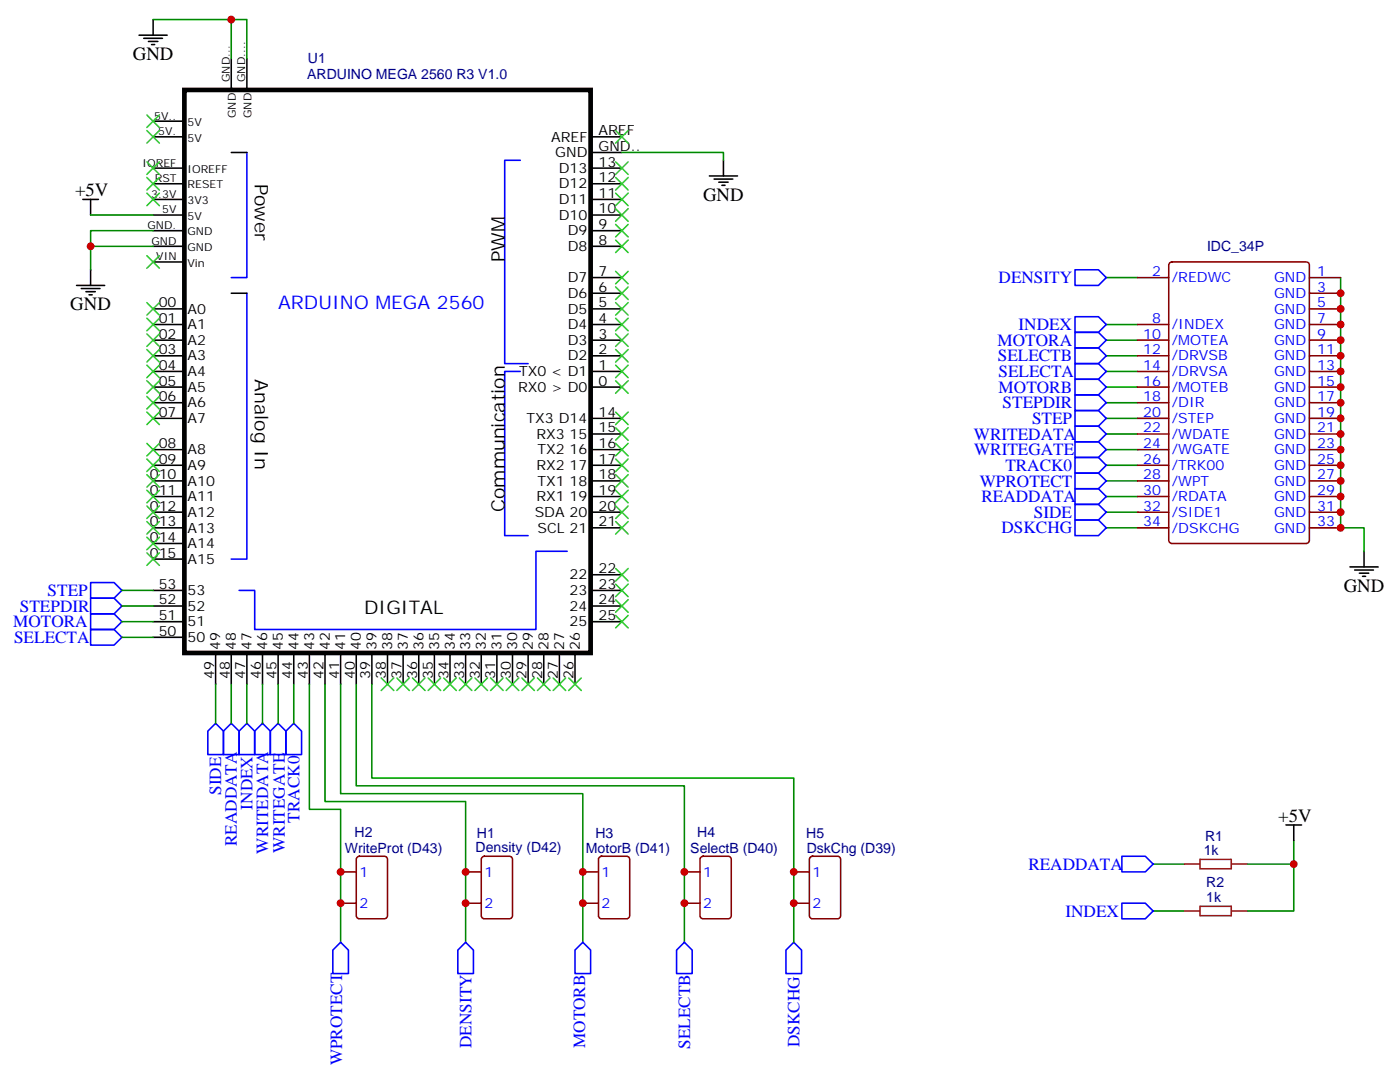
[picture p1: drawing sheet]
<svg xmlns="http://www.w3.org/2000/svg" width="316mm" height="244mm" viewBox="0 0 316 244" stroke-linecap="round" stroke-linejoin="round" font-family="sans-serif">
<g fill="none" stroke="#000" stroke-width=".35">
<path d="M31.4 7.9h6.3M32.5 8.6h4.2M33.5 9.3h2.1M34.2 10.1h.7M34.6 4.4v3.5M52.2 13.2v7.1M55.7 13.2v7.1M34.6 37.9h7M34.6 30.9h7M34.6 27.3h7M52.2 34.4h3.5M133.3 37.9h7.1"/>
<path d="M133.3 30.9h7.1M133.3 34.4h7.1M160.2 39.7h6.3M163.3 36.2v3.5M18.7 45h3.5M20.5 45v3.5M34.6 55.6h7M34.6 52h7M34.6 48.5h7M34.6 45h7M34.6 41.5h7M34.6 59.1h7"/>
<path d="M133.3 55.6h7.1M133.3 52h7.1M133.3 48.5h7.1M133.3 45h7.1M133.3 41.5h7.1M161.2 40.4h4.3M162.3 41.1h2.1M163 41.8h.7M17.3 64.4h6.3M18.3 65.1h4.3M19.4 65.8h2.1M20.1 66.5h.7"/>
<path d="M20.5 60.9v3.5M34.6 69.7h7M34.6 73.2h7M34.6 76.7h7M52.2 66.1h3.5M133.3 69.7h7.1M133.3 73.2h7.1M133.3 76.7h7.1M133.3 62.6h7.1M133.3 66.1h7.1M34.6 80.3h7M34.6 83.8h7"/>
<path d="M34.6 87.3h7M34.6 90.8h7M34.6 94.4h7M133.3 80.3h7.1M133.3 83.8h7.1M133.3 87.3h7.1M133.3 94.4h7.1M133.3 97.9h7.1M34.6 101.4h7M34.6 105h7M34.6 108.5h7M34.6 112h7"/>
<path d="M34.6 115.5h7M34.6 119.1h7M133.3 101.4h7.1M133.3 105h7.1M133.3 108.5h7.1M133.3 112h7.1M133.3 115.5h7.1M133.3 119.1h7.1M34.6 122.6h7M34.6 126.1h7M34.6 136.7h7M34.6 133.2h7"/>
<path d="M133.3 136.7h7.1M133.3 133.2h7.1M133.3 129.6h7.1M304.8 127.9h6.3M305.9 128.6h4.2M306.9 129.3h2.1M307.6 130h.7M308 124.4v3.5M34.6 140.2h7M34.6 143.8h7M48.7 147.3v7M52.2 147.3v7"/>
<path d="M55.7 147.3v7M59.3 147.3v7M62.8 147.3v7M66.3 147.3v7M69.8 147.3v7M73.4 147.3v7M76.9 147.3v7M80.4 147.3v7M84 147.3v7M87.5 147.3v7M91 147.3v7M94.5 147.3v7"/>
<path d="M98.1 147.3v7M101.6 147.3v7M105.1 147.3v7M108.7 147.3v7M112.2 147.3v7M115.7 147.3v7M119.2 147.3v7M122.8 147.3v7M126.3 147.3v7M129.8 147.3v7M133.3 140.2h7.1M290.3 186.1h3.6"/>
<path d="M292.1 186.1v3.5"/>
</g>
<path d="M41.6 20.3h91.7v127h-91.7z" fill="none" stroke="#000" stroke-width="1.1"/>
<g fill="none" stroke="#00f" stroke-width=".35">
<path d="M55.7 34.4v28.2h-3.5M117.5 36.2h-3.6v45.8h5.3M55.7 66.1v60h-3.5M242.7 78.5h5.3l1.8 1.8-1.8 1.7h-5.3zM242.7 75h5.3l1.8 1.7-1.8 1.8h-5.3zM242.7 71.4h5.3l1.8 1.8-1.8 1.8h-5.3zM242.7 60.9h5.3l1.8 1.7-1.8 1.8h-5.3zM117.5 83.8h-3.6v37h5.3M242.7 99.7h5.3l1.8 1.7-1.8 1.8h-5.3zM242.7 96.1h5.3l1.8 1.8-1.8 1.8h-5.3zM242.7 92.6h5.3l1.8 1.8-1.8 1.7h-5.3zM242.7 89.1h5.3l1.8 1.7-1.8 1.8h-5.3z"/>
<path d="M242.7 85.5h5.3l1.8 1.8-1.8 1.8h-5.3zM242.7 82h5.3l1.8 1.8-1.8 1.7h-5.3zM242.7 117.3h5.3l1.8 1.8-1.8 1.7h-5.3zM242.7 113.8h5.3l1.8 1.7-1.8 1.8h-5.3zM242.7 110.2h5.3l1.8 1.8-1.8 1.8h-5.3zM242.7 106.7h5.3l1.8 1.8-1.8 1.7h-5.3zM242.7 103.2h5.3l1.8 1.8-1.8 1.7h-5.3zM20.5 131.4h5.3l1.7 1.8-1.7 1.7h-5.3zM20.5 134.9h5.3l1.7 1.8-1.7 1.8h-5.3zM20.5 138.5h5.3l1.7 1.7-1.7 1.8h-5.3zM128.1 124.4h-7.1v17.6h-63.5v-8.8h-3.5M20.5 142h5.3l1.7 1.8-1.7 1.7h-5.3z"/>
<path d="M46.9 164.9l1.8-1.7 1.7 1.7v5.3h-3.5zM52.2 163.2l1.8 1.7v5.3h-3.6v-5.3zM55.7 163.2l1.8 1.7v5.3h-3.5v-5.3zM59.3 163.2l1.7 1.7v5.3h-3.5v-5.3zM62.8 163.2l1.8 1.7v5.3h-3.6v-5.3zM66.3 163.2l1.8 1.7v5.3h-3.5v-5.3zM253.3 193.1h5.3l1.7 1.8-1.7 1.8h-5.3zM76.9 212.5l1.8 1.8v5.3h-3.6v-5.3zM103.4 214.3l1.7-1.8 1.8 1.8v5.3h-3.5zM129.8 214.3l1.8-1.8 1.7 1.8v5.3h-3.5zM152.8 214.3l1.7-1.8 1.8 1.8v5.3h-3.5zM177.4 214.3l1.8-1.8 1.8 1.8v5.3h-3.6z"/>
<path d="M253.3 203.7h5.3l1.7 1.8-1.7 1.8h-5.3z"/>
</g>
<g fill="none" stroke="#008700" stroke-width=".35">
<path d="M34.6 4.4h17.6v8.8M52.2 4.4h3.5v8.8M140.4 34.4h22.9v1.8M20.5 48.5h14.1M34.6 55.6h-14.1v5.3M34.6 52h-14.1v3.6M249.8 76.7h7M249.8 73.2h7M249.8 62.6h7M302.7 62.6v56.5h5.3v5.3M249.8 97.9h7M249.8 94.4h7"/>
<path d="M249.8 90.8h7M249.8 87.3h7M249.8 83.8h7M249.8 80.3h7M249.8 119.1h7M249.8 115.5h7M249.8 112h7M249.8 108.5h7M249.8 105h7M249.8 101.4h7M27.5 136.7h7.1M27.5 133.2h7.1"/>
<path d="M27.5 140.2h7.1M27.5 143.8h7.1M48.7 154.3v8.9M52.2 154.3v8.9M55.7 154.3v8.9M59.3 154.3v8.9M62.8 154.3v8.9M66.3 154.3v8.9M69.8 154.3v28.3h7.1v29.9M73.4 154.3v26.5h31.7v31.7M76.9 154.3v24.7h54.7v33.5M80.4 154.3v23h74.1v35.2"/>
<path d="M84 154.3v21.2h95.2v37M260.3 194.9h7.1M292.1 194.9v10.6h-10.6M292.1 189.6v5.3h-10.6M260.3 205.5h7.1"/>
</g>
<g fill="none" stroke="#870000" stroke-width=".35">
<path d="M264.1 59.3l.5-.2h30.3a.71 .71 0 0 1 .7 .7v62.1a.76 .76 0 0 1-.7 .7h-30.3a.76 .76 0 0 1-.7-.7v-62.1zM256.8 62.6h7.1M256.8 73.2h7.1M256.8 76.7h7.1M295.6 62.6h7.1M295.6 66.1h7.1M295.6 69.7h7.1M295.6 73.2h7.1M295.6 76.7h7.1M256.8 80.3h7.1M256.8 83.8h7.1M256.8 87.3h7.1"/>
<path d="M256.8 90.8h7.1M256.8 94.4h7.1M256.8 97.9h7.1M295.6 80.3h7.1M295.6 83.8h7.1M295.6 87.3h7.1M295.6 90.8h7.1M295.6 94.4h7.1M295.6 97.9h7.1M256.8 101.4h7.1M256.8 105h7.1M256.8 108.5h7.1"/>
<path d="M256.8 112h7.1M256.8 115.5h7.1M256.8 119.1h7.1M295.6 101.4h7.1M295.6 105h7.1M295.6 108.5h7.1M295.6 112h7.1M295.6 115.5h7.1M295.6 119.1h7.1M76.9 196.7h3.5M80.7 193.4l.4-.3h5.7a.71 .71 0 0 1 .7 .8v12.7a.76 .76 0 0 1-.7 .7h-5.7a.76 .76 0 0 1-.7-.7v-12.7zM105.1 196.7h3.6"/>
<path d="M108.9 193.4l.5-.3h5.6a.71 .71 0 0 1 .7 .8v12.7a.76 .76 0 0 1-.7 .7h-5.6a.76 .76 0 0 1-.7-.7v-12.7zM131.6 196.7h3.5M135.3 193.4l.5-.3h5.7a.71 .71 0 0 1 .7 .8v12.7a.76 .76 0 0 1-.7 .7h-5.7a.76 .76 0 0 1-.7-.7v-12.7zM154.5 196.7h3.5M158.3 193.4l.4-.3h5.7a.71 .71 0 0 1 .7 .8v12.7a.76 .76 0 0 1-.7 .7h-5.7a.76 .76 0 0 1-.7-.7v-12.7zM179.2 196.7h3.5M183 193.4l.4-.3h5.7a.71 .71 0 0 1 .7 .8v12.7a.76 .76 0 0 1-.7 .7h-5.7a.76 .76 0 0 1-.7-.7v-12.7zM76.9 203.7h3.5M105.1 203.7h3.6M131.6 203.7h3.5M154.5 203.7h3.5M179.2 203.7h3.5"/>
</g>
<path d="M267.4 194.9h3.5M270.9 193.9h7.1v2.1h-7.1zM278 194.9h3.5M267.4 205.5h3.5M270.9 204.4h7.1v2.2h-7.1zM278 205.5h3.5" fill="none" stroke="#8c2424" stroke-width=".35"/>
<g fill="none" stroke="#3c3" stroke-width=".35">
<path d="M33.2 36.5l2.8 2.8M33.2 29.5l2.8 2.8M33.2 25.9l2.8 2.9M36 36.5l-2.8 2.8M36 29.5l-2.8 2.8M36 25.9l-2.8 2.9M139 36.5l2.8 2.8M139 29.5l2.8 2.8M141.8 36.5l-2.8 2.8M141.8 29.5l-2.8 2.8M33.2 57.7l2.8 2.8M33.2 43.6l2.8 2.8"/>
<path d="M33.2 40l2.8 2.9M36 57.7l-2.8 2.8M36 43.6l-2.8 2.8M36 40l-2.8 2.9M139 40l2.8 2.9M139 43.6l2.8 2.8M139 47.1l2.8 2.8M139 50.6l2.8 2.8M139 54.2l2.8 2.8M141.8 40l-2.8 2.9M141.8 43.6l-2.8 2.8M141.8 47.1l-2.8 2.8"/>
<path d="M141.8 50.6l-2.8 2.8M141.8 54.2l-2.8 2.8M33.2 78.8l2.8 2.9M33.2 75.3l2.8 2.8M33.2 71.8l2.8 2.8M33.2 68.3l2.8 2.8M36 78.8l-2.8 2.9M36 75.3l-2.8 2.8M36 71.8l-2.8 2.8M36 68.3l-2.8 2.8M139 61.2l2.8 2.8M139 64.7l2.8 2.9"/>
<path d="M139 68.3l2.8 2.8M139 71.8l2.8 2.8M139 75.3l2.8 2.8M139 78.8l2.8 2.9M141.8 61.2l-2.8 2.8M141.8 64.7l-2.8 2.9M141.8 68.3l-2.8 2.8M141.8 71.8l-2.8 2.8M141.8 75.3l-2.8 2.8M141.8 78.8l-2.8 2.9M33.2 93l2.8 2.8M33.2 89.4l2.8 2.9"/>
<path d="M33.2 85.9l2.8 2.8M33.2 82.4l2.8 2.8M36 93l-2.8 2.8M36 89.4l-2.8 2.9M36 85.9l-2.8 2.8M36 82.4l-2.8 2.8M139 82.4l2.8 2.8M139 85.9l2.8 2.8M139 93l2.8 2.8M139 96.5l2.8 2.8M141.8 82.4l-2.8 2.8M141.8 85.9l-2.8 2.8"/>
<path d="M141.8 93l-2.8 2.8M141.8 96.5l-2.8 2.8M33.2 117.7l2.8 2.8M33.2 114.1l2.8 2.8M33.2 110.6l2.8 2.8M33.2 107.1l2.8 2.8M33.2 103.5l2.8 2.9M33.2 100l2.8 2.8M36 117.7l-2.8 2.8M36 114.1l-2.8 2.8M36 110.6l-2.8 2.8M36 107.1l-2.8 2.8"/>
<path d="M36 103.5l-2.8 2.9M36 100l-2.8 2.8M139 100l2.8 2.8M139 103.5l2.8 2.9M139 107.1l2.8 2.8M139 110.6l2.8 2.8M139 114.1l2.8 2.8M139 117.7l2.8 2.8M141.8 100l-2.8 2.8M141.8 103.5l-2.8 2.9M141.8 107.1l-2.8 2.8M141.8 110.6l-2.8 2.8"/>
<path d="M141.8 114.1l-2.8 2.8M141.8 117.7l-2.8 2.8M33.2 124.7l2.8 2.8M33.2 121.2l2.8 2.8M36 124.7l-2.8 2.8M36 121.2l-2.8 2.8M139 128.2l2.8 2.9M139 131.8l2.8 2.8M139 135.3l2.8 2.8M139 138.8l2.8 2.8M141.8 128.2l-2.8 2.9M141.8 131.8l-2.8 2.8"/>
<path d="M141.8 135.3l-2.8 2.8M141.8 138.8l-2.8 2.8M86.1 152.9l2.8 2.9M88.9 152.9l-2.8 2.9M89.6 152.9l2.8 2.9M92.4 152.9l-2.8 2.9M93.1 152.9l2.9 2.9M96 152.9l-2.9 2.9M96.7 152.9l2.8 2.9M99.5 152.9l-2.8 2.9M100.2 152.9l2.8 2.9M103 152.9l-2.8 2.9"/>
<path d="M103.7 152.9l2.8 2.9M106.5 152.9l-2.8 2.9M107.2 152.9l2.9 2.9M110.1 152.9l-2.9 2.9M110.8 152.9l2.8 2.9M113.6 152.9l-2.8 2.9M114.3 152.9l2.8 2.9M117.1 152.9l-2.8 2.9M117.8 152.9l2.8 2.9M120.6 152.9l-2.8 2.9M121.4 152.9l2.8 2.9M124.2 152.9l-2.8 2.9"/>
<path d="M124.9 152.9l2.8 2.9M127.7 152.9l-2.8 2.9M128.4 152.9l2.8 2.9M131.2 152.9l-2.8 2.9"/>
</g>
<g fill="#c00">
<circle cx="302.7" cy="119.1" r=".88"/>
<circle cx="302.7" cy="115.5" r=".88"/>
<circle cx="302.7" cy="112" r=".88"/>
<circle cx="302.7" cy="108.5" r=".88"/>
<circle cx="302.7" cy="105" r=".88"/>
<circle cx="302.7" cy="101.4" r=".88"/>
<circle cx="302.7" cy="97.9" r=".88"/>
<circle cx="302.7" cy="94.4" r=".88"/>
<circle cx="302.7" cy="90.8" r=".88"/>
<circle cx="302.7" cy="87.3" r=".88"/>
<circle cx="302.7" cy="83.8" r=".88"/>
<circle cx="302.7" cy="80.3" r=".88"/>
<circle cx="302.7" cy="76.7" r=".88"/>
<circle cx="302.7" cy="73.2" r=".88"/>
<circle cx="302.7" cy="69.7" r=".88"/>
<circle cx="302.7" cy="66.1" r=".88"/>
<circle cx="76.9" cy="203.7" r=".88"/>
<circle cx="292.1" cy="194.9" r=".88"/>
<circle cx="154.5" cy="196.7" r=".88"/>
<circle cx="154.5" cy="203.7" r=".88"/>
<circle cx="131.6" cy="196.7" r=".88"/>
<circle cx="131.6" cy="203.7" r=".88"/>
<circle cx="105.1" cy="196.7" r=".88"/>
<circle cx="105.1" cy="203.7" r=".88"/>
<circle cx="76.9" cy="196.7" r=".88"/>
<circle cx="179.2" cy="196.7" r=".88"/>
<circle cx="179.2" cy="203.7" r=".88"/>
<circle cx="20.5" cy="55.6" r=".88"/>
<circle cx="52.2" cy="4.4" r=".88"/>
</g>
<g font-size="4.2">
<text x="30" y="13.6">GND</text>
<text x="57.5" y="41.5" transform="rotate(90 57.5 41.5)">Power</text>
<text x="16.9" y="44.3">+5V</text>
<text x="158.7" y="45.3">GND</text>
<text x="113.9" y="59.1" transform="rotate(-90 113.9 59.1)">PWM</text>
<text x="15.9" y="70">GND</text>
<text x="57.5" y="85.5" transform="rotate(90 57.5 85.5)">Analog In</text>
<text x="113.9" y="115.5" transform="rotate(-90 113.9 115.5)">Communication</text>
<text x="303.4" y="133.5">GND</text>
<text x="82.2" y="138.5">DIGITAL</text>
<text x="288.6" y="185.4">+5V</text>
</g>
<text font-size="4.2" fill="#00f" x="62.8" y="69.7">ARDUINO MEGA 2560</text>
<g font-size="3.9" fill="#00f">
<text x="225.5" y="63.9">DENSITY</text>
<text x="225.2" y="78">MOTORA</text>
<text x="230" y="74.4">INDEX</text>
<text x="225.3" y="81.5">SELECTB</text>
<text x="225.4" y="85">SELECTA</text>
<text x="225.5" y="88.6">MOTORB</text>
<text x="226.4" y="92.1">STEPDIR</text>
<text x="233" y="95.6">STEP</text>
<text x="219.9" y="99.1">WRITEDATA</text>
<text x="219.9" y="102.7">WRITEGATE</text>
<text x="227" y="106.2">TRACK0</text>
<text x="221.2" y="109.7">WPROTECT</text>
<text x="221.6" y="113.3">READDATA</text>
<text x="233.4" y="116.8">SIDE</text>
<text x="226.1" y="120.3">DSKCHG</text>
<text x="4.5" y="138">STEPDIR</text>
<text x="10.8" y="134.4">STEP</text>
<text x="3" y="141.5">MOTORA</text>
<text x="3.2" y="145">SELECTA</text>
<text x="50" y="179.3" transform="rotate(-90 50 179.3)">SIDE</text>
<text x="57" y="182.6" transform="rotate(-90 57 182.6)">INDEX</text>
<text x="67.6" y="185.6" transform="rotate(-90 67.6 185.6)">TRACK0</text>
<text x="53.5" y="190.9" transform="rotate(-90 53.5 190.9)">READDATA</text>
<text x="60.6" y="192.6" transform="rotate(-90 60.6 192.6)">WRITEDATA</text>
<text x="64.3" y="192.4" transform="rotate(-90 64.3 192.4)">WRITEGATE</text>
<text x="232.2" y="196.2">READDATA</text>
<text x="240.6" y="206.7">INDEX</text>
<text x="106.4" y="236.4" transform="rotate(-90 106.4 236.4)">DENSITY</text>
<text x="132.1" y="236.4" transform="rotate(-90 132.1 236.4)">MOTORB</text>
<text x="155.8" y="236.6" transform="rotate(-90 155.8 236.6)">SELECTB</text>
<text x="180.5" y="236.2" transform="rotate(-90 180.5 236.2)">DSKCHG</text>
<text x="77.3" y="240.3" transform="rotate(-90 77.3 240.3)">WPROTECT</text>
</g>
<g font-size="3.2" fill="#000080">
<text x="69.4" y="17.8">ARDUINO MEGA 2560 R3 V1.0</text>
<text x="69.5" y="14.3">U1</text>
<text x="272.5" y="56.6">IDC_34P</text>
<text x="80.1" y="188.8">H2</text>
<text x="107.7" y="189.1">H1</text>
<text x="134.4" y="189.1">H3</text>
<text x="157.4" y="188.9">H4</text>
<text x="182" y="189.1">H5</text>
<text x="272.1" y="189.8">R1</text>
<text x="77.8" y="192.5">WriteProt (D43)</text>
<text x="107.4" y="192.1">Density (D42)</text>
<text x="132.3" y="192.5">MotorB (D41)</text>
<text x="155.9" y="192.5">SelectB (D40)</text>
<text x="182.1" y="192.5">DskChg (D39)</text>
<text x="271.8" y="192.8">1k</text>
<text x="272.4" y="203.4">1k</text>
<text x="272.4" y="200.2">R2</text>
</g>
<g font-size="3.2">
<text x="124.4" y="31.9">AREF</text>
<text x="125.4" y="35.5">GND</text>
<text x="135.1" y="30.5">AREF</text>
<text x="135.1" y="34">GND..</text>
<text x="126.2" y="39">D13</text>
<text x="135.1" y="37.6">13</text>
<text x="135.1" y="41.1">12</text>
<text x="126.2" y="46">D11</text>
<text x="126.2" y="42.5">D12</text>
<text x="135.1" y="44.6">11</text>
<text x="126.2" y="49.6">D10</text>
<text x="128.2" y="53.1">D9</text>
<text x="135.1" y="51.7">9</text>
<text x="135.1" y="48.2">10</text>
<text x="128.2" y="56.6">D8</text>
<text x="135.1" y="55.2">8</text>
<text x="128.2" y="63.7">D7</text>
<text x="135.1" y="62.3">7</text>
<text x="135.1" y="65.8">6</text>
<text x="35.8" y="69.3">00</text>
<text x="42.3" y="70.7">A0</text>
<text x="128.2" y="70.7">D5</text>
<text x="128.2" y="67.2">D6</text>
<text x="135.1" y="69.3">5</text>
<text x="35.8" y="72.8">01</text>
<text x="35.8" y="76.4">02</text>
<text x="42.3" y="74.3">A1</text>
<text x="42.3" y="77.8">A2</text>
<text x="128.2" y="77.8">D3</text>
<text x="128.2" y="74.3">D4</text>
<text x="135.1" y="76.4">3</text>
<text x="135.1" y="72.8">4</text>
<text x="35.8" y="79.9">03</text>
<text x="35.8" y="83.4">04</text>
<text x="42.3" y="81.3">A3</text>
<text x="128.2" y="81.3">D2</text>
<text x="135.1" y="83.4">1</text>
<text x="135.1" y="79.9">2</text>
<text x="35.8" y="87">05</text>
<text x="42.3" y="84.8">A4</text>
<text x="42.3" y="88.4">A5</text>
<text x="117" y="88.4">RX0 &gt; D0</text>
<text x="117.2" y="84.8">TX0 &lt; D1</text>
<text x="135.1" y="87">0</text>
<text x="35.8" y="90.5">06</text>
<text x="35.8" y="94">07</text>
<text x="42.3" y="91.9">A6</text>
<text x="42.3" y="95.4">A7</text>
<text x="118.9" y="95.4">TX3 D14</text>
<text x="135.1" y="94">14</text>
<text x="35.8" y="101.1">08</text>
<text x="121.1" y="99">RX3 15</text>
<text x="135.1" y="101.1">16</text>
<text x="135.1" y="97.5">15</text>
<text x="35.8" y="104.6">09</text>
<text x="42.3" y="102.5">A8</text>
<text x="42.3" y="106">A9</text>
<text x="121.1" y="106">RX2 17</text>
<text x="121.4" y="102.5">TX2 16</text>
<text x="135.1" y="104.6">17</text>
<text x="33.8" y="108.1">010</text>
<text x="33.8" y="111.7">011</text>
<text x="42.3" y="109.5">A10</text>
<text x="42.3" y="113.1">A11</text>
<text x="121.1" y="113.1">RX1 19</text>
<text x="121.4" y="109.5">TX1 18</text>
<text x="135.1" y="111.7">19</text>
<text x="135.1" y="108.1">18</text>
<text x="33.8" y="115.2">012</text>
<text x="33.8" y="118.7">013</text>
<text x="42.3" y="116.6">A12</text>
<text x="120.7" y="116.6">SDA 20</text>
<text x="135.1" y="118.7">21</text>
<text x="135.1" y="115.2">20</text>
<text x="33.8" y="122.2">014</text>
<text x="33.8" y="125.8">015</text>
<text x="42.3" y="120.1">A13</text>
<text x="42.3" y="123.6">A14</text>
<text x="121.3" y="120.1">SCL 21</text>
<text x="42.3" y="127.2">A15</text>
<text x="128.6" y="130.7">22</text>
<text x="135.1" y="129.3">22</text>
<text x="35.8" y="132.8">53</text>
<text x="35.8" y="136.3">52</text>
<text x="42.3" y="134.2">53</text>
<text x="42.3" y="137.8">52</text>
<text x="128.6" y="137.8">24</text>
<text x="128.6" y="134.2">23</text>
<text x="135.1" y="136.3">24</text>
<text x="135.1" y="132.8">23</text>
<text x="35.8" y="139.9">51</text>
<text x="35.8" y="143.4">50</text>
<text x="42.3" y="141.3">51</text>
<text x="128.6" y="141.3">25</text>
<text x="135.1" y="139.9">25</text>
<text x="42.3" y="144.8">50</text>
<text x="49.7" y="146.6" transform="rotate(-90 49.7 146.6)">49</text>
<text x="53.3" y="146.6" transform="rotate(-90 53.3 146.6)">48</text>
<text x="56.8" y="146.6" transform="rotate(-90 56.8 146.6)">47</text>
<text x="60.3" y="146.6" transform="rotate(-90 60.3 146.6)">46</text>
<text x="63.9" y="146.6" transform="rotate(-90 63.9 146.6)">45</text>
<text x="67.4" y="146.6" transform="rotate(-90 67.4 146.6)">44</text>
<text x="70.9" y="146.6" transform="rotate(-90 70.9 146.6)">43</text>
<text x="74.4" y="146.6" transform="rotate(-90 74.4 146.6)">42</text>
<text x="78" y="146.6" transform="rotate(-90 78 146.6)">41</text>
<text x="81.5" y="146.6" transform="rotate(-90 81.5 146.6)">40</text>
<text x="85" y="146.6" transform="rotate(-90 85 146.6)">39</text>
<text x="88.5" y="146.6" transform="rotate(-90 88.5 146.6)">38</text>
<text x="92.1" y="146.6" transform="rotate(-90 92.1 146.6)">37</text>
<text x="95.6" y="146.6" transform="rotate(-90 95.6 146.6)">36</text>
<text x="99.1" y="146.6" transform="rotate(-90 99.1 146.6)">35</text>
<text x="102.7" y="146.6" transform="rotate(-90 102.7 146.6)">34</text>
<text x="106.2" y="146.6" transform="rotate(-90 106.2 146.6)">33</text>
<text x="109.7" y="146.6" transform="rotate(-90 109.7 146.6)">32</text>
<text x="113.2" y="146.6" transform="rotate(-90 113.2 146.6)">31</text>
<text x="116.8" y="146.6" transform="rotate(-90 116.8 146.6)">30</text>
<text x="120.3" y="146.6" transform="rotate(-90 120.3 146.6)">29</text>
<text x="123.8" y="146.6" transform="rotate(-90 123.8 146.6)">28</text>
<text x="127.4" y="146.6" transform="rotate(-90 127.4 146.6)">27</text>
<text x="130.9" y="146.6" transform="rotate(-90 130.9 146.6)">26</text>
<text x="48.3" y="153.1" transform="rotate(-90 48.3 153.1)">49</text>
<text x="51.9" y="153.1" transform="rotate(-90 51.9 153.1)">48</text>
<text x="55.4" y="153.1" transform="rotate(-90 55.4 153.1)">47</text>
<text x="58.9" y="153.1" transform="rotate(-90 58.9 153.1)">46</text>
<text x="62.4" y="153.1" transform="rotate(-90 62.4 153.1)">45</text>
<text x="66" y="153.1" transform="rotate(-90 66 153.1)">44</text>
<text x="69.5" y="153.1" transform="rotate(-90 69.5 153.1)">43</text>
<text x="73" y="153.1" transform="rotate(-90 73 153.1)">42</text>
<text x="76.6" y="153.1" transform="rotate(-90 76.6 153.1)">41</text>
<text x="80.1" y="153.1" transform="rotate(-90 80.1 153.1)">40</text>
<text x="83.6" y="153.1" transform="rotate(-90 83.6 153.1)">39</text>
<text x="87.1" y="153.1" transform="rotate(-90 87.1 153.1)">38</text>
<text x="90.7" y="153.1" transform="rotate(-90 90.7 153.1)">37</text>
<text x="94.2" y="153.1" transform="rotate(-90 94.2 153.1)">36</text>
<text x="97.7" y="153.1" transform="rotate(-90 97.7 153.1)">35</text>
<text x="101.2" y="153.1" transform="rotate(-90 101.2 153.1)">34</text>
<text x="104.8" y="153.1" transform="rotate(-90 104.8 153.1)">33</text>
<text x="108.3" y="153.1" transform="rotate(-90 108.3 153.1)">32</text>
<text x="111.8" y="153.1" transform="rotate(-90 111.8 153.1)">31</text>
<text x="115.4" y="153.1" transform="rotate(-90 115.4 153.1)">30</text>
<text x="118.9" y="153.1" transform="rotate(-90 118.9 153.1)">29</text>
<text x="122.4" y="153.1" transform="rotate(-90 122.4 153.1)">28</text>
<text x="125.9" y="153.1" transform="rotate(-90 125.9 153.1)">27</text>
<text x="129.5" y="153.1" transform="rotate(-90 129.5 153.1)">26</text>
</g>
<g font-size="3.2" fill="#00f">
<text x="260.1" y="62.3">2</text>
<text x="264.6" y="63.7">/REDWC</text>
<text x="287.6" y="63.7">GND</text>
<text x="297.4" y="62.3">1</text>
<text x="297.4" y="65.8">3</text>
<text x="287.6" y="67.2">GND</text>
<text x="287.6" y="70.7">GND</text>
<text x="297.4" y="69.3">5</text>
<text x="258.1" y="76.4">10</text>
<text x="260.1" y="72.8">8</text>
<text x="264.6" y="74.3">/INDEX</text>
<text x="264.6" y="77.8">/MOTEA</text>
<text x="287.6" y="74.3">GND</text>
<text x="287.6" y="77.8">GND</text>
<text x="297.4" y="72.8">7</text>
<text x="297.4" y="76.4">9</text>
<text x="258.1" y="79.9">12</text>
<text x="258.1" y="83.4">14</text>
<text x="264.6" y="81.3">/DRVSB</text>
<text x="287.6" y="81.3">GND</text>
<text x="297.4" y="79.9">11</text>
<text x="297.4" y="83.4">13</text>
<text x="258.1" y="87">16</text>
<text x="264.6" y="84.8">/DRVSA</text>
<text x="264.6" y="88.4">/MOTEB</text>
<text x="287.6" y="84.8">GND</text>
<text x="287.6" y="88.4">GND</text>
<text x="297.4" y="87">15</text>
<text x="258.1" y="90.5">18</text>
<text x="258.1" y="94">20</text>
<text x="264.6" y="91.9">/DIR</text>
<text x="264.6" y="95.4">/STEP</text>
<text x="287.6" y="91.9">GND</text>
<text x="287.6" y="95.4">GND</text>
<text x="297.4" y="90.5">17</text>
<text x="297.4" y="94">19</text>
<text x="258.1" y="97.5">22</text>
<text x="258.1" y="101.1">24</text>
<text x="264.6" y="99">/WDATE</text>
<text x="287.6" y="99">GND</text>
<text x="297.4" y="97.5">21</text>
<text x="297.4" y="101.1">23</text>
<text x="258.1" y="104.6">26</text>
<text x="264.6" y="102.5">/WGATE</text>
<text x="264.6" y="106">/TRK00</text>
<text x="287.6" y="102.5">GND</text>
<text x="287.6" y="106">GND</text>
<text x="297.4" y="104.6">25</text>
<text x="258.1" y="108.1">28</text>
<text x="258.1" y="111.7">30</text>
<text x="264.6" y="109.5">/WPT</text>
<text x="264.6" y="113.1">/RDATA</text>
<text x="287.6" y="109.5">GND</text>
<text x="287.6" y="113.1">GND</text>
<text x="297.4" y="108.1">27</text>
<text x="297.4" y="111.7">29</text>
<text x="258.1" y="115.2">32</text>
<text x="258.1" y="118.7">34</text>
<text x="264.6" y="116.6">/SIDE1</text>
<text x="287.6" y="116.6">GND</text>
<text x="297.4" y="115.2">31</text>
<text x="297.4" y="118.7">33</text>
<text x="264.6" y="120.1">/DSKCHG</text>
<text x="287.6" y="120.1">GND</text>
<text x="81.1" y="197.7">1</text>
<text x="109.4" y="197.7">1</text>
<text x="135.8" y="197.7">1</text>
<text x="158.7" y="197.7">1</text>
<text x="183.4" y="197.7">1</text>
<text x="81.1" y="204.8">2</text>
<text x="109.4" y="204.8">2</text>
<text x="135.8" y="204.8">2</text>
<text x="158.7" y="204.8">2</text>
<text x="183.4" y="204.8">2</text>
</g>
<g font-size="2.5">
<text x="51.9" y="18.5" transform="rotate(-90 51.9 18.5)">GND...</text>
<text x="55.4" y="18.5" transform="rotate(-90 55.4 18.5)">GND....</text>
<text x="34.8" y="27">5V..</text>
<text x="42.3" y="28.4">5V</text>
<text x="53.3" y="26.7" transform="rotate(-90 53.3 26.7)">GND</text>
<text x="56.8" y="26.7" transform="rotate(-90 56.8 26.7)">GND</text>
<text x="35.7" y="30.5">5V.</text>
<text x="42.3" y="31.9">5V</text>
<text x="32.2" y="37.6">IOREF</text>
<text x="34.9" y="41.1">RST</text>
<text x="42.3" y="39">IOREFF</text>
<text x="34.1" y="44.6">3.3V</text>
<text x="42.3" y="46">3V3</text>
<text x="42.3" y="42.5">RESET</text>
<text x="33.3" y="51.7">GND.</text>
<text x="36.6" y="48.2">5V</text>
<text x="42.3" y="53.1">GND</text>
<text x="42.3" y="49.6">5V</text>
<text x="34.2" y="55.2">GND</text>
<text x="35.3" y="58.7">VIN</text>
<text x="42.3" y="56.6">GND</text>
<text x="42.3" y="60.1">Vin</text>
</g>
</svg>
